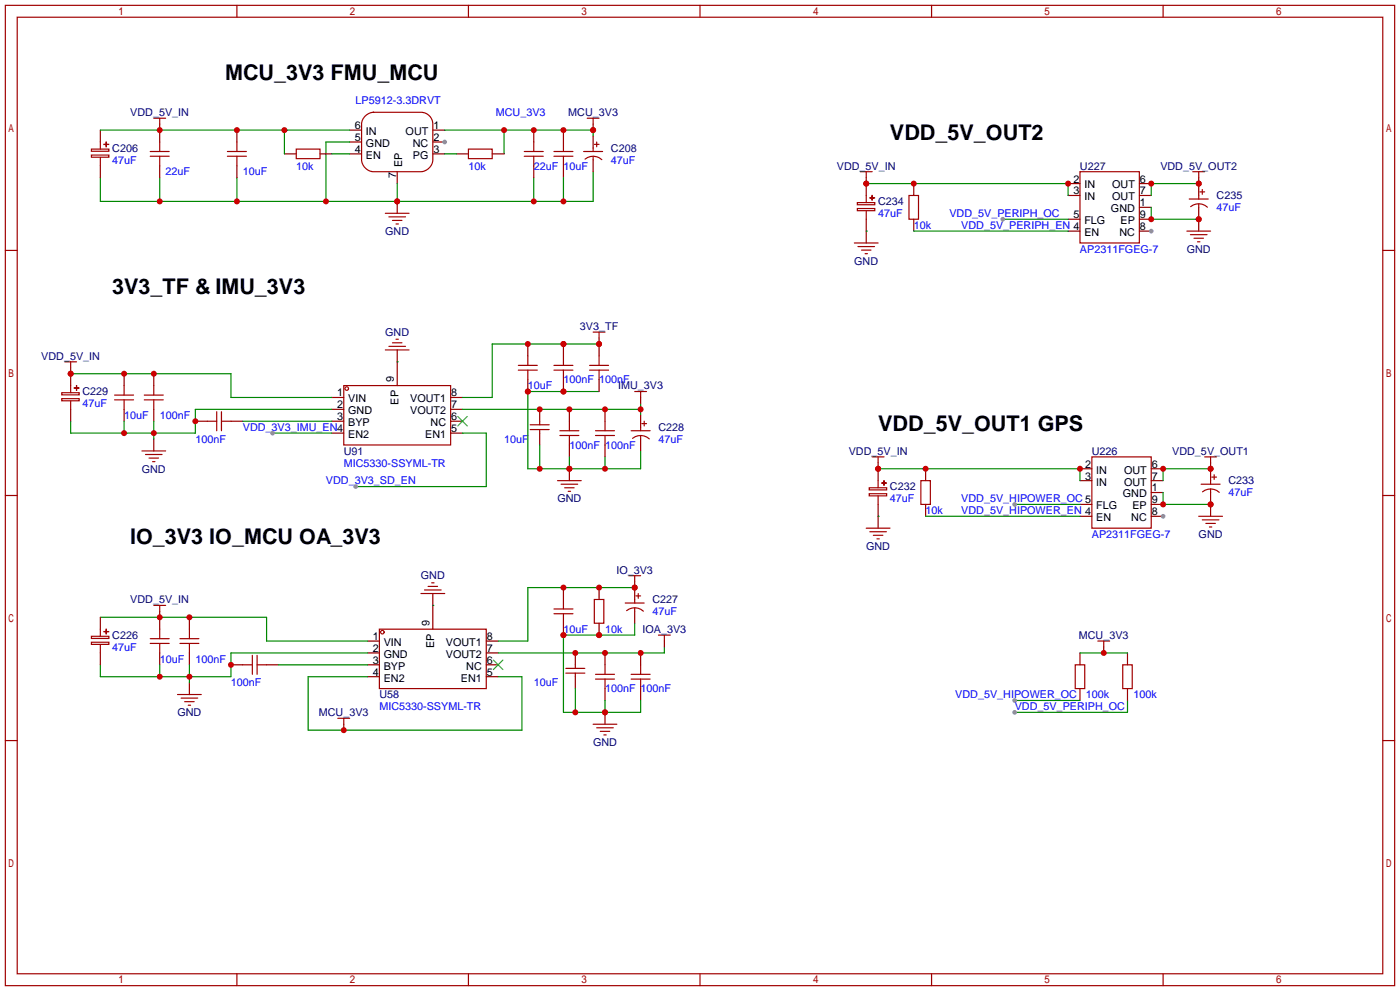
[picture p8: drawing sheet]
<svg xmlns="http://www.w3.org/2000/svg" width="299mm" height="212mm" viewBox="0 0 299 212" stroke-linecap="round" stroke-linejoin="round" font-family="sans-serif">
<g fill="none" stroke="#a10000" stroke-width=".25">
<path d="M1.1 1.1h297.2v209.6h-297.2zM3.7 3.7h292.1v204.5h-292.1zM50.7 1.1v2.6M100.2 1.1v2.6M149.7 1.1v2.6M199.3 1.1v2.6M248.8 1.1v2.6M1.1 53.5h2.6M295.8 53.5h2.5M1.1 105.9h2.6M295.8 105.9h2.5M32.1 137.5h4.1"/>
<path d="M32.1 136.5h4.1M32.9 129.4h2.5M34.2 129.4v1.3M34.2 134.5v2M34.2 137.5v2.1M38.5 137.5h4M38.5 136.5h4M40.5 134.5v2M40.5 137.5v2.1M81.2 134.5h22.8v12.7h-22.8zM1.1 158.3h2.6M295.8 158.3h2.5"/>
<path d="M50.7 208.2v2.5M100.2 208.2v2.5M149.7 208.2v2.5M199.3 208.2v2.5M248.8 208.2v2.5"/>
<circle cx="81.8" cy="135.1" r=".38"/>
</g>
<g fill="none" stroke="#870000" stroke-width=".25">
<path d="M34.2 130.7v3.8M34.2 139.6v2.5M40.5 132v2.5M40.5 139.6v2.5M78.6 137h2.6M78.6 139.6h2.6M92.6 129.4v5.1M104 137h2.6M104 139.6h2.6M78.6 142.1h2.6M78.6 144.7h2.6M104 142.1h2.6"/>
<path d="M104 144.7h2.6"/>
</g>
<path d="M105.5 141.1l2.1 2M107.6 141.1l-2.1 2" fill="none" stroke="#3c3" stroke-width=".25"/>
<path d="M21.5 132h35.5v5h21.6" fill="none" stroke="#008700" stroke-width=".25"/>
<g fill="#c00">
<circle cx="34.2" cy="132" r=".63"/>
<circle cx="40.5" cy="132" r=".63"/>
</g>
<path d="M78.6 139.6h-29.2v5.1h-27.9v-2.6M34.2 142.1v2.6M40.5 142.1v3.8M59.6 142.1h19M78.6 144.7h-12.7v11.4h45.7v-11.4h-5" fill="none" stroke="#008700" stroke-width=".25"/>
<path d="M38 148.5h5.1M38.7 149.2h3.6M39.5 150h2M40.3 150.7h.5M51.9 142.1h2.1M54 140.1v4M55 140.1v4M55 142.1h2" fill="none" stroke="#a10000" stroke-width=".25"/>
<path d="M40.5 145.9v2.6M49.4 142.1h2.5M57 142.1h2.6" fill="none" stroke="#870000" stroke-width=".25"/>
<g fill="#c00">
<circle cx="40.5" cy="144.7" r=".63"/>
<circle cx="34.2" cy="144.7" r=".63"/>
<circle cx="49.4" cy="142.1" r=".63"/>
</g>
<path d="M92.6 126.9v2.5M123.1 139.6v2.5M129.4 139.6v2.5M137 139.6v2.5M123.1 144.7v2.5M129.4 147.2v2.5M137 147.2v2.5" fill="none" stroke="#870000" stroke-width=".25"/>
<g fill="none" stroke="#a10000" stroke-width=".25">
<path d="M90 126.9h5.1M90.8 126.1h3.6M91.6 125.3h2M92.3 124.6h.5M121 143.9h4.1M121 142.9h4.1M123.1 142.1v.8M123.1 143.9v.8M127.4 144.1h4M127.4 145.2h4M129.4 142.1v2M129.4 145.2v2"/>
<path d="M135 144.1h4.1M135 145.2h4.1M137 142.1v2M137 145.2v2"/>
</g>
<path d="M92.6 129.4h.1M142.1 138.3v1.3h-35.5" fill="none" stroke="#008700" stroke-width=".25"/>
<g fill="#c00">
<circle cx="123.1" cy="139.6" r=".63"/>
<circle cx="129.4" cy="139.6" r=".63"/>
<circle cx="137" cy="139.6" r=".63"/>
</g>
<path d="M142.1 137v1.3" fill="none" stroke="#870000" stroke-width=".25"/>
<path d="M140.8 135.8h2.6M142.1 135.8v1.2" fill="none" stroke="#a10000" stroke-width=".25"/>
<path d="M135.8 133.2v2.6h-15.3v16.5h16.5v-2.6M123.1 147.2v5.1M129.4 149.7v2.6" fill="none" stroke="#008700" stroke-width=".25"/>
<g fill="#c00">
<circle cx="129.4" cy="152.3" r=".63"/>
<circle cx="123.1" cy="152.3" r=".63"/>
<circle cx="120.5" cy="135.8" r=".63"/>
<circle cx="128.1" cy="135.8" r=".63"/>
</g>
<path d="M129.4 152.3v2.5" fill="none" stroke="#870000" stroke-width=".25"/>
<circle cx="129.4" cy="152.3" r=".63" fill="#c00"/>
<path d="M118.5 131.2h4.1M126.9 154.8h5.1M127.6 155.6h3.6M128.4 156.3h2M129.2 157.1h.5" fill="none" stroke="#a10000" stroke-width=".25"/>
<path d="M120.5 133.2v2.6" fill="none" stroke="#870000" stroke-width=".25"/>
<circle cx="120.5" cy="135.8" r=".63" fill="#c00"/>
<path d="M118.5 130.2h4.1M120.5 128.1v2.1M120.5 131.2v2" fill="none" stroke="#a10000" stroke-width=".25"/>
<path d="M120.5 125.6v2.5M128.1 125.6v2.5M128.1 133.2v2.6" fill="none" stroke="#870000" stroke-width=".25"/>
<circle cx="128.1" cy="135.8" r=".63" fill="#c00"/>
<path d="M127.1 128.1h2.1v5.1h-2.1zM134.5 123.1h2.5M135.8 123.1v1.2" fill="none" stroke="#a10000" stroke-width=".25"/>
<path d="M135.8 124.3v1.3" fill="none" stroke="#870000" stroke-width=".25"/>
<path d="M135.8 125.6h-22.9v11.4h-6.3" fill="none" stroke="#008700" stroke-width=".25"/>
<g fill="#c00">
<circle cx="128.1" cy="125.6" r=".63"/>
<circle cx="135.8" cy="125.6" r=".63"/>
<circle cx="120.5" cy="125.6" r=".63"/>
</g>
<g fill="none" stroke="#a10000" stroke-width=".25">
<path d="M13.8 77.3h2.6M15.1 77.3v1.3M24.5 85.5h4.1M24.5 84.5h4.1M26.5 82.4v2.1M26.5 85.5v2M30.9 85.5h4M30.9 84.5h4M32.9 82.4v2.1M32.9 85.5v2M73.5 82.4h22.9v12.7h-22.9z"/>
<circle cx="74.2" cy="83.1" r=".38"/>
</g>
<g fill="none" stroke="#870000" stroke-width=".25">
<path d="M15.1 78.6v1.3M26.5 79.9v2.5M32.9 79.9v2.5M85 77.3v5.1M26.5 87.5v2.5M32.9 87.5v2.5M71 85h2.5M71 87.5h2.5M71 90h2.5M71 92.6h2.5M96.4 85h2.5M96.4 87.5h2.5"/>
<path d="M96.4 90h2.5M96.4 92.6h2.5"/>
</g>
<path d="M97.9 89l2 2.1M99.9 89l-2 2.1" fill="none" stroke="#3c3" stroke-width=".25"/>
<path d="M15.1 79.9h34.3v5.1h21.6" fill="none" stroke="#008700" stroke-width=".25"/>
<g fill="#c00">
<circle cx="32.9" cy="79.9" r=".63"/>
<circle cx="26.5" cy="79.9" r=".63"/>
<circle cx="15.1" cy="79.9" r=".63"/>
</g>
<path d="M58.3 92.6h12.7" fill="none" stroke="#008700" stroke-width=".25"/>
<circle cx="58.3" cy="92.6" r=".51" fill="#999"/>
<path d="M30.4 96.4h5M31.1 97.2h3.6M31.9 97.9h2M32.6 98.7h.5M44.3 90h2.1M46.4 88v4.1M47.4 88v4.1M47.4 90h2" fill="none" stroke="#a10000" stroke-width=".25"/>
<path d="M32.9 93.9v2.5M41.8 90h2.5M49.4 90h2.5" fill="none" stroke="#870000" stroke-width=".25"/>
<path d="M26.5 90v2.6M32.9 90v3.9M51.9 90h19.1M71 87.5h-29.2v5.1h-26.7v-2.6" fill="none" stroke="#008700" stroke-width=".25"/>
<g fill="#c00">
<circle cx="32.9" cy="92.6" r=".63"/>
<circle cx="26.5" cy="92.6" r=".63"/>
<circle cx="41.8" cy="90" r=".63"/>
</g>
<path d="M85 74.8v2.5" fill="none" stroke="#870000" stroke-width=".25"/>
<path d="M82.4 74.8h5.1M83.2 74h3.5M83.9 73.3h2.1M84.7 72.5h.5" fill="none" stroke="#a10000" stroke-width=".25"/>
<path d="M85 77.3h.1M98.9 92.6h5.1v11.4h-27.9" fill="none" stroke="#008700" stroke-width=".25"/>
<circle cx="76.1" cy="104" r=".51" fill="#999"/>
<path d="M113.4 91.8h4.1M113.4 90.8h4.1M115.4 90v.8M115.4 91.8v.8M119.8 92.1h4M119.8 93.1h4M121.8 90v2.1M121.8 93.1v2M127.4 92.1h4M127.4 93.1h4M129.4 90v2.1M129.4 93.1v2" fill="none" stroke="#a10000" stroke-width=".25"/>
<path d="M115.4 87.5v2.5M115.4 92.6v2.5M121.8 87.5v2.5M121.8 95.1v2.6M129.4 87.5v2.5M129.4 95.1v2.6" fill="none" stroke="#870000" stroke-width=".25"/>
<path d="M98.9 87.5h38.1M137 86.2v2.6" fill="none" stroke="#008700" stroke-width=".25"/>
<g fill="#c00">
<circle cx="115.4" cy="87.5" r=".63"/>
<circle cx="121.8" cy="87.5" r=".63"/>
<circle cx="129.4" cy="87.5" r=".63"/>
<circle cx="137" cy="87.5" r=".63"/>
</g>
<path d="M137 85v1.2" fill="none" stroke="#870000" stroke-width=".25"/>
<path d="M135.8 83.7h2.5M137 83.7v1.3" fill="none" stroke="#a10000" stroke-width=".25"/>
<path d="M115.4 95.1v5.1M121.8 97.7v2.5M128.1 83.7h-15.2v16.5h24.1v-3.8M129.4 97.7v2.5" fill="none" stroke="#008700" stroke-width=".25"/>
<g fill="#c00">
<circle cx="121.8" cy="100.2" r=".63"/>
<circle cx="115.4" cy="100.2" r=".63"/>
<circle cx="112.9" cy="83.7" r=".63"/>
<circle cx="120.5" cy="83.7" r=".63"/>
<circle cx="129.4" cy="100.2" r=".63"/>
</g>
<path d="M121.8 100.2v2.5" fill="none" stroke="#870000" stroke-width=".25"/>
<circle cx="121.8" cy="100.2" r=".63" fill="#c00"/>
<path d="M110.9 79.1h4M119.3 102.7h5M120 103.5h3.6M120.8 104.3h2M121.5 105h.5" fill="none" stroke="#a10000" stroke-width=".25"/>
<path d="M112.9 81.2v2.5" fill="none" stroke="#870000" stroke-width=".25"/>
<circle cx="112.9" cy="83.7" r=".63" fill="#c00"/>
<path d="M110.9 78.1h4M112.9 76.1v2M112.9 79.1v2.1M126.9 71h2.5M128.1 71v1.3" fill="none" stroke="#a10000" stroke-width=".25"/>
<path d="M112.9 73.5v2.6M128.1 72.3v1.2" fill="none" stroke="#870000" stroke-width=".25"/>
<path d="M128.1 73.5h-22.8v11.5h-6.4" fill="none" stroke="#008700" stroke-width=".25"/>
<g fill="#c00">
<circle cx="112.9" cy="73.5" r=".63"/>
<circle cx="120.5" cy="73.5" r=".63"/>
<circle cx="128.1" cy="73.5" r=".63"/>
</g>
<path d="M78 25a2.69 2.69 0 0 1 1.9-1h10.1a2.54 2.54 0 0 1 2.6 2.5v7.7a2.72 2.72 0 0 1-2.6 2.5h-10.1a2.72 2.72 0 0 1-2.6-2.5v-7.7l.1-.5z" fill="none" stroke="#a10000" stroke-width=".25"/>
<path d="M92.6 27.8h2.5M92.6 30.4h2.5" fill="none" stroke="#870000" stroke-width=".25"/>
<circle cx="95.1" cy="30.4" r=".51" fill="#999"/>
<path d="M34.2 26.5v1.3M74.8 32.9h2.5M74.8 30.4h2.5M74.8 27.8h2.5M85 36.7v2.5M92.6 32.9h2.5M120.5 27.8v2.6M120.5 35.4v2.6" fill="none" stroke="#870000" stroke-width=".25"/>
<path d="M32.9 25.3h2.5M34.2 25.3v1.2M118.5 33.4h4.1M118.5 32.4h4.1M120.5 30.4v2M120.5 33.4v2" fill="none" stroke="#a10000" stroke-width=".25"/>
<path d="M34.2 38v5.1M50.7 38v5.1M74.8 30.4h-5.1v12.7M85 39.2v3.9M114.2 38v5.1M120.5 38v5.1M126.9 36.7v6.4h-105.4v-5.1" fill="none" stroke="#008700" stroke-width=".25"/>
<g fill="#c00">
<circle cx="85" cy="43.1" r=".63"/>
<circle cx="69.7" cy="43.1" r=".63"/>
<circle cx="114.2" cy="43.1" r=".63"/>
<circle cx="120.5" cy="43.1" r=".63"/>
<circle cx="50.7" cy="43.1" r=".63"/>
<circle cx="34.2" cy="43.1" r=".63"/>
</g>
<path d="M85 43.1v2.5" fill="none" stroke="#870000" stroke-width=".25"/>
<circle cx="85" cy="43.1" r=".63" fill="#c00"/>
<path d="M112.1 32.4h4.1M112.1 33.4h4.1M114.2 30.4v2M114.2 33.4v2M82.4 45.6h5.1M83.2 46.4h3.5M83.9 47.1h2.1M84.7 47.9h.5" fill="none" stroke="#a10000" stroke-width=".25"/>
<path d="M114.2 27.8v2.6M114.2 35.4v2.6" fill="none" stroke="#870000" stroke-width=".25"/>
<path d="M95.1 27.8h31.8v1.3M107.8 27.8v5.1" fill="none" stroke="#008700" stroke-width=".25"/>
<g fill="#c00">
<circle cx="126.9" cy="27.8" r=".63"/>
<circle cx="120.5" cy="27.8" r=".63"/>
<circle cx="114.2" cy="27.8" r=".63"/>
<circle cx="107.8" cy="27.8" r=".63"/>
</g>
<path d="M126.9 26.5v1.3" fill="none" stroke="#870000" stroke-width=".25"/>
<circle cx="126.9" cy="27.8" r=".63" fill="#c00"/>
<path d="M32.1 32.4h4.1M32.1 33.4h4.1M34.2 30.4v2M34.2 33.4v2M48.6 32.4h4.1M48.6 33.4h4.1M50.7 30.4v2M50.7 33.4v2M125.6 25.3h2.5M126.9 25.3v1.2" fill="none" stroke="#a10000" stroke-width=".25"/>
<path d="M34.2 27.8v2.6M34.2 35.4v2.6M50.7 27.8v2.6M50.7 35.4v2.6M73.5 154.8v1.3" fill="none" stroke="#870000" stroke-width=".25"/>
<circle cx="73.5" cy="156.1" r=".63" fill="#c00"/>
<g fill="none" stroke="#a10000" stroke-width=".25">
<path d="M19.6 31.9h3.7v.4h-3.7zM19.6 33.1h3.7v.5h-3.7zM21.5 30.4v1.5M21.5 33.7v1.7M22.2 30.9h1zM22.7 30.4v1zM124.8 32.4h4.1M125.1 34a2.74 2.74 0 0 1 3.6 .1M126.9 31.6v.8M126.9 33.4v.8M127.1 30.9h1M127.6 30.4v1"/>
<path d="M19.6 136h3.7v.5h-3.7zM19.6 137.3h3.7v.4h-3.7zM21.5 134.5v1.5M21.5 137.8v1.8M22.2 135h1zM22.7 134.5v1zM133.7 128.9h4.1M72.3 153.5h2.5M73.5 153.5v1.3"/>
</g>
<path d="M21.5 27.8v2.6M21.5 35.4v2.6M126.9 29.1v2.5M126.9 34.2v2.5M21.5 132v2.5M21.5 139.6v2.5M135.8 125.6v2.5" fill="none" stroke="#870000" stroke-width=".25"/>
<circle cx="135.8" cy="125.6" r=".63" fill="#c00"/>
<path d="M15.1 79.9v2.5M15.1 87.5v2.5M137 88.8v2.5M137 93.9v2.5M135.8 130.7v2.5" fill="none" stroke="#870000" stroke-width=".25"/>
<g fill="none" stroke="#a10000" stroke-width=".25">
<path d="M15.9 82.9l1 .1zM16.4 82.4v1zM135 92.1h4.1M135.3 93.7a2.74 2.74 0 0 1 3.6 .1M137 91.3v.8M137 93.1v.8M137.3 90.6h1M137.8 90v1.1M134 130.5a2.74 2.74 0 0 1 3.6 .1M135.8 128.1v.8M135.8 129.9v.8M136 127.4h1"/>
<path d="M136.5 126.9v1"/>
</g>
<circle cx="15.1" cy="79.9" r=".63" fill="#c00"/>
<path d="M118.5 78.1h4.1M13.2 83.9h3.7v.5h-3.7zM13.2 85.2h3.7v.5h-3.7zM15.1 82.4v1.5M15.1 85.7v1.8" fill="none" stroke="#a10000" stroke-width=".25"/>
<path d="M120.5 73.5v2.6" fill="none" stroke="#870000" stroke-width=".25"/>
<circle cx="120.5" cy="73.5" r=".63" fill="#c00"/>
<path d="M118.5 79.1h4.1M120.5 79.1v2.1" fill="none" stroke="#a10000" stroke-width=".25"/>
<path d="M120.5 81.2v2.5" fill="none" stroke="#870000" stroke-width=".25"/>
<circle cx="120.5" cy="83.7" r=".63" fill="#c00"/>
<path d="M120.5 76.1v2M126.1 78.1h4.1" fill="none" stroke="#a10000" stroke-width=".25"/>
<path d="M128.1 73.5v2.6" fill="none" stroke="#870000" stroke-width=".25"/>
<circle cx="128.1" cy="73.5" r=".63" fill="#c00"/>
<path d="M126.1 79.1h4.1M128.1 76.1v2M128.1 79.1v2.1M233.6 97.7h12.7v15.2h-12.7z" fill="none" stroke="#a10000" stroke-width=".25"/>
<path d="M128.1 81.2v2.5M231 100.2h2.6M231 102.7h2.6M231 110.4h2.6M231 107.8h2.6M246.3 105.3h2.5M246.3 100.2h2.5M246.3 102.7h2.5M246.3 110.4h2.5" fill="none" stroke="#870000" stroke-width=".25"/>
<circle cx="248.8" cy="110.4" r=".51" fill="#999"/>
<path d="M187.8 100.2v2.5M187.8 107.8v2.6M198 100.2v2.5M198 107.8v2.6M246.3 107.8h2.5" fill="none" stroke="#870000" stroke-width=".25"/>
<path d="M185.9 104.3h3.8v.4h-3.8zM185.9 105.5h3.8v.5h-3.8zM187.8 102.7v1.6M187.8 106v1.8M188.6 103.3h1zM189.1 102.7v1.1zM197 102.7h2v5.1h-2z" fill="none" stroke="#a10000" stroke-width=".25"/>
<path d="M187.8 100.2h43.2v2.5M198 110.4h33" fill="none" stroke="#008700" stroke-width=".25"/>
<g fill="#c00">
<circle cx="198" cy="100.2" r=".63"/>
<circle cx="187.8" cy="100.2" r=".63"/>
<circle cx="231" cy="100.2" r=".63"/>
</g>
<path d="M187.8 98.9v1.3" fill="none" stroke="#870000" stroke-width=".25"/>
<circle cx="187.8" cy="100.2" r=".63" fill="#c00"/>
<path d="M186.6 97.7h2.5M187.8 97.7v1.2M256.9 103.5h4.1M257.2 105.1a2.74 2.74 0 0 1 3.6 .1M259 102.7v.8M259 104.5v.8M259.2 102h1M259.7 101.5v1" fill="none" stroke="#a10000" stroke-width=".25"/>
<path d="M259 100.2v2.5M259 105.3v2.5" fill="none" stroke="#870000" stroke-width=".25"/>
<path d="M259 100.2h-10.2v2.5" fill="none" stroke="#008700" stroke-width=".25"/>
<g fill="#c00">
<circle cx="248.8" cy="100.2" r=".63"/>
<circle cx="259" cy="100.2" r=".63"/>
</g>
<path d="M259 98.9v1.3" fill="none" stroke="#870000" stroke-width=".25"/>
<circle cx="259" cy="100.2" r=".63" fill="#c00"/>
<path d="M257.7 97.7h2.5M259 97.7v1.2" fill="none" stroke="#a10000" stroke-width=".25"/>
<path d="M248.8 105.3v2.5h10.2" fill="none" stroke="#008700" stroke-width=".25"/>
<g fill="#c00">
<circle cx="248.8" cy="107.8" r=".63"/>
<circle cx="259" cy="107.8" r=".63"/>
</g>
<path d="M259 107.8v2.6" fill="none" stroke="#870000" stroke-width=".25"/>
<circle cx="259" cy="107.8" r=".63" fill="#c00"/>
<path d="M231 36.7h12.7v15.2h-12.7zM185.3 112.9h5.1M186.1 113.7h3.5M186.8 114.4h2M187.6 115.2h.5M256.4 110.4h5.1M257.2 111.1h3.5M257.9 111.9h2.1M258.7 112.6h.5" fill="none" stroke="#a10000" stroke-width=".25"/>
<path d="M228.5 39.2h2.5M243.7 39.2h2.6M228.5 41.8h2.5M228.5 49.4h2.5M228.5 46.9h2.5M243.7 44.3h2.6M243.7 41.8h2.6M243.7 49.4h2.6M187.8 110.4v2.5" fill="none" stroke="#870000" stroke-width=".25"/>
<path d="M187.8 110.4h.1" fill="none" stroke="#008700" stroke-width=".25"/>
<circle cx="246.3" cy="49.4" r=".51" fill="#999"/>
<path d="M185.3 39.2v2.6M195.5 39.2v2.6M185.3 46.9v2.5M195.5 46.9v2.5M243.7 46.9h2.6" fill="none" stroke="#870000" stroke-width=".25"/>
<path d="M183.4 43.3h3.7v.5h-3.7zM183.4 44.6h3.7v.4h-3.7zM185.3 41.8v1.5M185.3 45.1v1.8M186.1 42.3h1zM186.5 41.8l.1 1zM194.4 41.8h2.1v5.1h-2.1z" fill="none" stroke="#a10000" stroke-width=".25"/>
<path d="M185.3 39.2h43.2v2.6M195.5 49.4h33" fill="none" stroke="#008700" stroke-width=".25"/>
<g fill="#c00">
<circle cx="185.3" cy="39.2" r=".63"/>
<circle cx="195.5" cy="39.2" r=".63"/>
<circle cx="228.5" cy="39.2" r=".63"/>
</g>
<path d="M214.5 46.9h14" fill="none" stroke="#008700" stroke-width=".25"/>
<circle cx="214.5" cy="46.9" r=".51" fill="#999"/>
<path d="M185.3 38v1.2" fill="none" stroke="#870000" stroke-width=".25"/>
<circle cx="185.3" cy="39.2" r=".63" fill="#c00"/>
<path d="M184 36.7h2.6M185.3 36.7v1.3M254.4 42.5h4M254.7 44.2a2.74 2.74 0 0 1 3.6 .1M256.4 41.8v.7M256.4 43.6v.7M256.7 41h1M257.2 40.5v1" fill="none" stroke="#a10000" stroke-width=".25"/>
<path d="M256.4 39.2v2.6M256.4 44.3v2.6" fill="none" stroke="#870000" stroke-width=".25"/>
<path d="M256.4 39.2h-10.1v2.6" fill="none" stroke="#008700" stroke-width=".25"/>
<g fill="#c00">
<circle cx="246.3" cy="39.2" r=".63"/>
<circle cx="256.4" cy="39.2" r=".63"/>
</g>
<path d="M256.4 38v1.2" fill="none" stroke="#870000" stroke-width=".25"/>
<circle cx="256.4" cy="39.2" r=".63" fill="#c00"/>
<path d="M255.1 36.7h2.6M256.4 36.7v1.3" fill="none" stroke="#a10000" stroke-width=".25"/>
<path d="M246.3 44.3v2.6h10.1" fill="none" stroke="#008700" stroke-width=".25"/>
<g fill="#c00">
<circle cx="246.3" cy="46.9" r=".63"/>
<circle cx="256.4" cy="46.9" r=".63"/>
</g>
<path d="M256.4 46.9v2.5" fill="none" stroke="#870000" stroke-width=".25"/>
<circle cx="256.4" cy="46.9" r=".63" fill="#c00"/>
<path d="M182.8 51.9h5M183.5 52.7h3.6M184.3 53.5h2M185 54.2h.5M253.9 49.4h5.1M254.6 50.2h3.6M255.4 50.9h2M256.2 51.7h.5M230 142.1h2v5.1h-2z" fill="none" stroke="#a10000" stroke-width=".25"/>
<path d="M185.3 49.4v2.5M231 139.6v2.5M231 147.2v2.5" fill="none" stroke="#870000" stroke-width=".25"/>
<path d="M185.3 49.4h.1M217 107.8h14" fill="none" stroke="#008700" stroke-width=".25"/>
<circle cx="217" cy="107.8" r=".51" fill="#999"/>
<path d="M217 149.7h14" fill="none" stroke="#008700" stroke-width=".25"/>
<circle cx="217" cy="149.7" r=".51" fill="#999"/>
<path d="M241.2 149.7v2.6h-24.2" fill="none" stroke="#008700" stroke-width=".25"/>
<circle cx="217" cy="152.3" r=".51" fill="#999"/>
<path d="M236.1 138.3v1.3M241.2 139.6v2.5M241.2 147.2v2.5" fill="none" stroke="#870000" stroke-width=".25"/>
<path d="M234.8 137h2.6M236.1 137v1.3M240.2 142.1h2v5.1h-2z" fill="none" stroke="#a10000" stroke-width=".25"/>
<path d="M231 139.6h10.2" fill="none" stroke="#008700" stroke-width=".25"/>
<circle cx="236.1" cy="139.6" r=".63" fill="#c00"/>
<path d="M60.8 32.9h2.6M68.5 32.9h2.5" fill="none" stroke="#870000" stroke-width=".25"/>
<path d="M63.4 31.9h5.1v2h-5.1z" fill="none" stroke="#a10000" stroke-width=".25"/>
<path d="M21.5 27.8h53.3M60.8 27.8v5.1M71 32.9h3.8" fill="none" stroke="#008700" stroke-width=".25"/>
<g fill="#c00">
<circle cx="60.8" cy="27.8" r=".63"/>
<circle cx="50.7" cy="27.8" r=".63"/>
<circle cx="34.2" cy="27.8" r=".63"/>
</g>
<path d="M97.7 32.9h2.5M105.3 32.9h2.5" fill="none" stroke="#870000" stroke-width=".25"/>
<path d="M100.2 31.9h5.1v2h-5.1z" fill="none" stroke="#a10000" stroke-width=".25"/>
<path d="M95.1 32.9h2.6" fill="none" stroke="#008700" stroke-width=".25"/>
<g font-size="4.6">
<text x="48.1" y="17.2">MCU_3V3 FMU_MCU</text>
<text x="190.4" y="29.9">VDD_5V_OUT2</text>
<text x="24" y="62.9">3V3_TF &amp; IMU_3V3</text>
<text x="187.8" y="92.1">VDD_5V_OUT1 GPS</text>
<text x="27.8" y="116.3">IO_3V3 IO_MCU OA_3V3</text>
</g>
<g font-size="2.3" fill="#00f">
<text x="76.1" y="22.3">LP5912-3.3DRVT</text>
<text x="106.1" y="24.8">MCU_3V3</text>
<text x="24" y="35">47uF</text>
<text x="130.7" y="35">47uF</text>
<text x="35.4" y="37.5">22uF</text>
<text x="51.9" y="37.5">10uF</text>
<text x="63.4" y="36.2">10k</text>
<text x="100.2" y="36.2">10k</text>
<text x="114.2" y="36.2">22uF</text>
<text x="120.5" y="36.2">10uF</text>
<text x="187.8" y="46.4">47uF</text>
<text x="203.1" y="46.4">VDD_5V_PERIPH_OC</text>
<text x="260.2" y="45.1">47uF</text>
<text x="195.5" y="48.9">10k</text>
<text x="205.6" y="48.9">VDD_5V_PERIPH_EN 4</text>
<text x="231" y="54">AP2311FGEG-7</text>
<text x="112.9" y="83.2">10uF</text>
<text x="120.5" y="82">100nF</text>
<text x="128.1" y="82">100nF</text>
<text x="17.7" y="87">47uF</text>
<text x="26.5" y="89.6">10uF</text>
<text x="34.2" y="89.6">100nF</text>
<text x="41.8" y="94.7">100nF</text>
<text x="51.9" y="92.1">VDD_3V3_IMU_EN4</text>
<text x="107.8" y="94.7">10uF</text>
<text x="121.8" y="95.9">100nF</text>
<text x="129.4" y="95.9">100nF</text>
<text x="140.8" y="94.7">47uF</text>
<text x="73.5" y="99.7">MIC5330-SSYML-TR</text>
<text x="69.7" y="103.6">VDD_3V3_SD_EN</text>
<text x="190.4" y="107.4">47uF</text>
<text x="205.6" y="107.4">VDD_5V_HIPOWER_OC 5</text>
<text x="262.8" y="106.1">47uF</text>
<text x="198" y="109.9">10k</text>
<text x="205.6" y="109.9">VDD_5V_HIPOWER_EN 4</text>
<text x="233.6" y="115">AP2311FGEG-7</text>
<text x="139.6" y="131.5">47uF</text>
<text x="120.5" y="135.3">10uF</text>
<text x="129.4" y="135.3">10k</text>
<text x="24" y="139.1">47uF</text>
<text x="34.2" y="141.7">10uF</text>
<text x="41.8" y="141.7">100nF</text>
<text x="49.4" y="146.7">100nF</text>
<text x="114.2" y="146.7">10uF</text>
<text x="129.4" y="148">100nF</text>
<text x="137" y="148">100nF</text>
<text x="204.3" y="149.3">VDD_5V_HIPOWER_OC</text>
<text x="232.3" y="149.3">100k</text>
<text x="242.4" y="149.3">100k</text>
<text x="81.2" y="151.8">MIC5330-SSYML-TR</text>
<text x="217" y="151.8">VDD_5V_PERIPH_OC</text>
</g>
<g font-size="2.3" fill="#000080">
<text x="27.9" y="24.8">VDD_5V_IN</text>
<text x="121.5" y="24.8">MCU_3V3</text>
<text x="24" y="32.4">C206</text>
<text x="130.7" y="32.4">C208</text>
<text x="179" y="36.2">VDD_5V_IN</text>
<text x="231" y="36.2">U227</text>
<text x="248.2" y="36.2">VDD_5V_OUT2</text>
<text x="187.8" y="43.9">C234</text>
<text x="260.2" y="42.6">C235</text>
<text x="82.4" y="50.2">GND</text>
<text x="182.7" y="56.6">GND</text>
<text x="253.8" y="54">GND</text>
<text x="82.4" y="71.8">GND</text>
<text x="124" y="70.5">3V3_TF</text>
<text x="8.8" y="76.9">VDD_5V_IN</text>
<text x="132.2" y="83.2">IMU_3V3</text>
<text x="17.7" y="84.5">C229</text>
<text x="140.8" y="92.1">C228</text>
<text x="30.3" y="101">GND</text>
<text x="73.5" y="97.2">U91</text>
<text x="181.5" y="97.2">VDD_5V_IN</text>
<text x="233.6" y="97.2">U226</text>
<text x="250.7" y="97.2">VDD_5V_OUT1</text>
<text x="119.2" y="107.4">GND</text>
<text x="190.4" y="104.8">C232</text>
<text x="262.8" y="103.6">C233</text>
<text x="185.3" y="117.5">GND</text>
<text x="256.4" y="115">GND</text>
<text x="90" y="123.9">GND</text>
<text x="131.8" y="122.6">IO_3V3</text>
<text x="27.9" y="129">VDD_5V_IN</text>
<text x="139.6" y="129">C227</text>
<text x="24" y="136.6">C226</text>
<text x="137.4" y="135.3">IOA_3V3</text>
<text x="230.8" y="136.6">MCU_3V3</text>
<text x="81.2" y="149.3">U58</text>
<text x="37.9" y="153.1">GND</text>
<text x="68.2" y="153.1">MCU_3V3</text>
<text x="126.8" y="159.4">GND</text>
</g>
<g font-size="2.3">
<text x="75.9" y="27.6">6</text>
<text x="78.3" y="28.9">IN</text>
<text x="86.8" y="28.9">OUT</text>
<text x="92.7" y="27.6">1</text>
<text x="75.9" y="32.7">4</text>
<text x="75.9" y="30.1">5</text>
<text x="78.3" y="33.9">EN</text>
<text x="78.3" y="31.4">GND</text>
<text x="86" y="35.8" transform="rotate(-90 86 35.8)">EP</text>
<text x="88.3" y="31.4">NC</text>
<text x="88.3" y="33.9">PG</text>
<text x="92.7" y="30.1">2</text>
<text x="92.7" y="32.7">3</text>
<text x="84.7" y="38.1" transform="rotate(-90 84.7 38.1)">7</text>
<text x="229.6" y="39">2</text>
<text x="229.6" y="41.6">3</text>
<text x="232" y="40.3">IN</text>
<text x="237.9" y="40.3">OUT</text>
<text x="243.8" y="39">6</text>
<text x="243.8" y="41.6">7</text>
<text x="229.6" y="46.6">5</text>
<text x="232" y="42.8">IN</text>
<text x="232" y="47.9">FLG</text>
<text x="237.6" y="45.4">GND</text>
<text x="237.9" y="42.8">OUT</text>
<text x="239.7" y="47.9">EP</text>
<text x="243.8" y="44.1">1</text>
<text x="243.8" y="46.6">9</text>
<text x="232" y="50.4">EN</text>
<text x="239.4" y="50.4">NC</text>
<text x="243.8" y="49.2">8</text>
<text x="84.2" y="81.6" transform="rotate(-90 84.2 81.6)">9</text>
<text x="72.1" y="84.7">1</text>
<text x="72.1" y="87.3">2</text>
<text x="72.1" y="89.8">3</text>
<text x="74.5" y="86">VIN</text>
<text x="74.5" y="88.5">GND</text>
<text x="85.3" y="86.5" transform="rotate(-90 85.3 86.5)">EP</text>
<text x="87.8" y="88.5">VOUT2</text>
<text x="87.8" y="86">VOUT1</text>
<text x="96.5" y="89.8">6</text>
<text x="96.5" y="87.3">7</text>
<text x="96.5" y="84.7">8</text>
<text x="74.5" y="91.1">BYP</text>
<text x="74.5" y="93.6">EN2</text>
<text x="91" y="93.6">EN1</text>
<text x="92.1" y="91.1">NC</text>
<text x="96.5" y="92.4">5</text>
<text x="232.1" y="100">2</text>
<text x="234.5" y="101.2">IN</text>
<text x="240.4" y="101.2">OUT</text>
<text x="246.4" y="100">6</text>
<text x="232.1" y="102.5">3</text>
<text x="234.5" y="103.8">IN</text>
<text x="240.2" y="106.3">GND</text>
<text x="240.4" y="103.8">OUT</text>
<text x="246.4" y="105.1">1</text>
<text x="246.4" y="102.5">7</text>
<text x="246.4" y="107.6">9</text>
<text x="234.5" y="111.4">EN</text>
<text x="234.5" y="108.9">FLG</text>
<text x="242" y="111.4">NC</text>
<text x="242.2" y="108.9">EP</text>
<text x="246.4" y="110.1">8</text>
<text x="79.7" y="136.8">1</text>
<text x="91.9" y="133.7" transform="rotate(-90 91.9 133.7)">9</text>
<text x="104.1" y="136.8">8</text>
<text x="79.7" y="139.3">2</text>
<text x="79.7" y="141.9">3</text>
<text x="82.1" y="138.1">VIN</text>
<text x="82.1" y="140.6">GND</text>
<text x="82.1" y="143.2">BYP</text>
<text x="92.9" y="138.6" transform="rotate(-90 92.9 138.6)">EP</text>
<text x="95.4" y="140.6">VOUT2</text>
<text x="95.4" y="138.1">VOUT1</text>
<text x="99.7" y="143.2">NC</text>
<text x="104.1" y="141.9">6</text>
<text x="104.1" y="139.3">7</text>
<text x="79.7" y="144.4">4</text>
<text x="82.1" y="145.7">EN2</text>
<text x="98.6" y="145.7">EN1</text>
<text x="104.1" y="144.4">5</text>
</g>
</svg>
